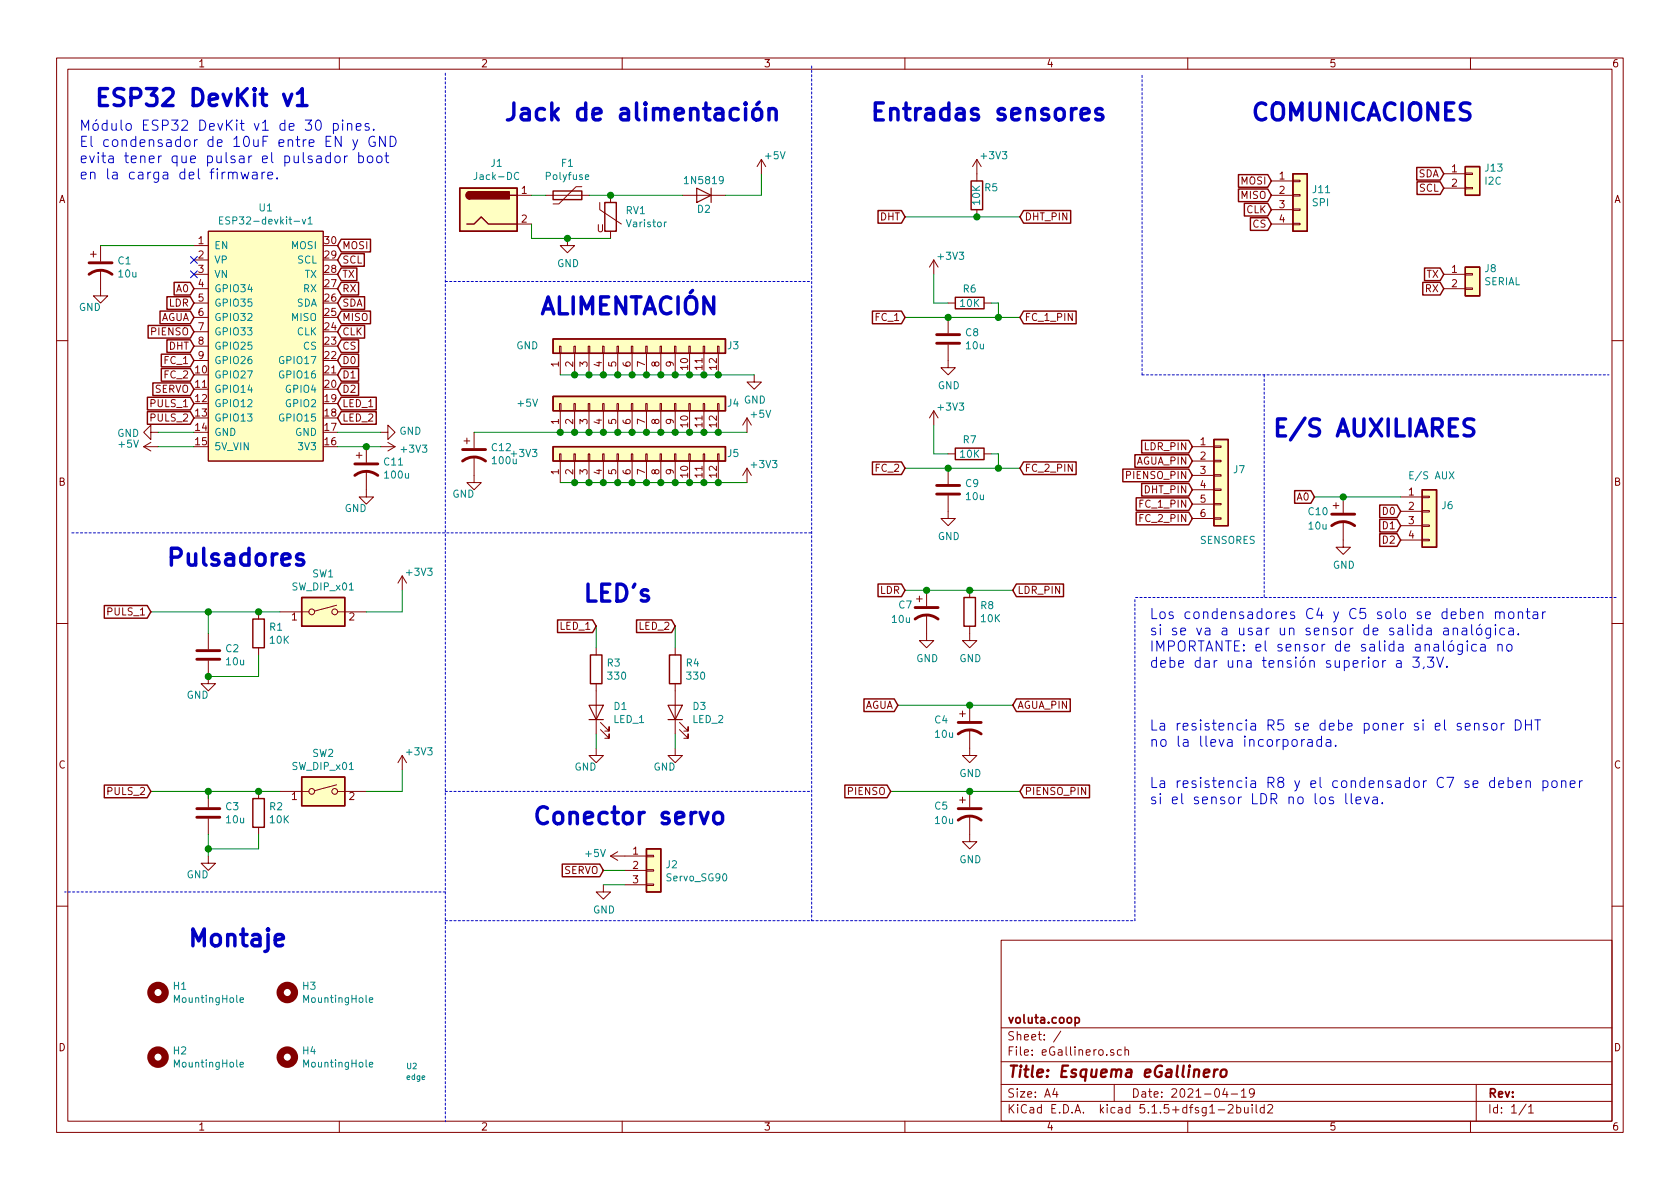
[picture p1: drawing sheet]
<svg xmlns="http://www.w3.org/2000/svg" width="297mm" height="210mm" viewBox="0 0 297 210" stroke-linecap="round" stroke-linejoin="round" font-family="sans-serif">
<g fill="none" stroke="#840000" stroke-width=".18">
<path d="M10 10.3h277v189.9h-277zM12 12.2h273v186.1h-273zM60 10.3v1.9M110 10.3v1.9M160 10.3v1.9M210 10.3v1.9M260 10.3v1.9M91.4 34.5h2.6M91.4 39.6h2.6M96.5 34.5h7.6M102.9 33h-1l-3.1 3.1h-1M106 35.8v1.3l3.9 2.5"/>
<path d="M107.9 34.5v1.3M120.6 34.5h7.7M134.6 28.2l-.7 1.3M134.6 28.2v2.5M134.6 28.2l.8 1.3M172.7 28.2l-.7 1.3M172.7 28.2v3.8M172.7 37.1v1.2M172.7 28.2l.8 1.3M224.8 34.5h3.8M224.8 32h3.8M224.8 37.1h3.8"/>
<path d="M224.8 39.6h3.8M228.6 39.5h1.3v.2h-1.3zM228.6 37h1.3v.2h-1.3zM228.6 31.9h1.3v.2h-1.3zM228.6 34.4h1.3v.3h-1.3zM255.3 30.7h3.8M255.3 33.3h3.8M259.1 33.1h1.2v.3h-1.2zM259.1 30.6h1.2v.3h-1.2zM16 45h1M16.5 44.4v1.1M17.8 47.7v4.6h1.2l-1.2 1.3-1.3-1.3h1.3"/>
<path d="M17.8 43.4v2.8M34.3 53.6h2.5M34.3 48.5h2.5M34.3 51h2.5M34.3 43.4h2.5M34.3 46h2.5M34.3 56.1h2.5M34.3 58.7h2.5M36.8 40.9h20.3v40.6h-20.3zM100.3 42.2v1.2h1.3l-1.3 1.3-1.2-1.3h1.2M107.9 40.9v1.3M165.1 46l-.8 1.2"/>
<path d="M165.1 46v2.5M165.1 46l.8 1.2M167.6 53.6h1.3M167.6 56.1v2.8M174 53.6h1.3M255.3 48.5h3.8M255.3 51h3.8M259.1 50.9h1.2v.3h-1.2zM259.1 48.4h1.2v.2h-1.2zM10 60.2h2M25.4 79h2.5M25.4 79l1.3 .8"/>
<path d="M26.7 76.4v-1.2l-1.3 1.2 1.3 1.3v-1.3h1.2M26.7 78.2l-1.3 .8M34.3 61.2h2.5M34.3 63.7h2.5M64.8 79v2.8M67.3 76.4h1.3v-1.2l1.2 1.2-1.2 1.3v-1.3M67.3 79h2.5M68.6 78.2l1.2 .8M69.8 79l-1.2 .8M82 78h1.1M82.5 77.5v1M83.8 76.4v2.8"/>
<path d="M98.9 61.2h.3v1.3h-.3zM98.9 71.4h.3v1.2h-.3zM99.1 62.5v3.8M99.1 72.6v3.8M101.5 61.2h.2v1.3h-.2zM101.5 71.4h.2v1.2h-.2zM101.6 62.5v3.8M101.6 72.6v3.8M104 61.2h.3v1.3h-.3zM104 71.4h.3v1.2h-.3zM104.1 62.5v3.8M104.1 72.6v3.8"/>
<path d="M106.6 61.2h.2v1.3h-.2zM106.6 71.4h.2v1.2h-.2zM106.7 62.5v3.8M106.7 72.6v3.8M109.1 61.2h.2v1.3h-.2zM109.1 71.4h.2v1.2h-.2zM109.2 62.5v3.8M109.2 72.6v3.8M111.6 61.2h.3v1.3h-.3zM111.6 71.4h.3v1.2h-.3zM111.8 62.5v3.8M111.8 72.6v3.8"/>
<path d="M114.2 61.2h.2v1.3h-.2zM114.2 71.4h.2v1.2h-.2zM114.3 62.5v3.8M114.3 72.6v3.8M116.7 61.2h.3v1.3h-.3zM116.7 71.4h.3v1.2h-.3zM116.8 62.5v3.8M116.8 72.6v3.8M119.3 61.2h.2v1.3h-.2zM119.3 71.4h.2v1.2h-.2zM119.4 62.5v3.8M119.4 72.6v3.8"/>
<path d="M121.8 61.2h.2v1.3h-.2zM121.8 71.4h.2v1.2h-.2zM121.9 62.5v3.8M121.9 72.6v3.8M124.3 61.2h.3v1.3h-.3zM124.3 71.4h.3v1.2h-.3zM124.5 62.5v3.8M124.5 72.6v3.8M126.9 61.2h.2v1.3h-.2zM126.9 71.4h.2v1.2h-.2zM127 62.5v3.8M127 72.6v3.8"/>
<path d="M132.1 73.9v2.5M132.1 73.9l-.8 1.3M132.1 73.9l.7 1.3M133.3 66.3v1.3h1.3l-1.3 1.2-1.2-1.2h1.2M165.1 72.6v2.6M165.1 72.6l-.8 1.3M165.1 72.6l.8 1.3M167.6 61v4h1.3l-1.3 1.3-1.2-1.3h1.2M210.8 79h3.8M214.6 78.9h1.3v.2h-1.3zM285 60.2h2M63 80.5h1"/>
<path d="M63.5 80v1M64.8 83.3v4.6h1.2l-1.2 1.2-1.3-1.2h1.3M83.8 80.8v4.5h1.3l-1.3 1.3-1.3-1.3h1.3M98.9 80.3h.3v1.2h-.3zM99.1 81.5v3.8M101.5 80.3h.2v1.2h-.2zM101.6 81.5v3.8M104 80.3h.3v1.2h-.3zM104.1 81.5v3.8M106.6 80.3h.2v1.2h-.2zM106.7 81.5v3.8M109.1 80.3h.2v1.2h-.2z"/>
<path d="M109.2 81.5v3.8M111.6 80.3h.3v1.2h-.3zM111.8 81.5v3.8M114.2 80.3h.2v1.2h-.2zM114.3 81.5v3.8M116.7 80.3h.3v1.2h-.3zM116.8 81.5v3.8M119.3 80.3h.2v1.2h-.2zM119.4 81.5v3.8M121.8 80.3h.2v1.2h-.2zM121.9 81.5v3.8M124.3 80.3h.3v1.2h-.3z"/>
<path d="M124.5 81.5v3.8M126.9 80.3h.2v1.2h-.2zM127 81.5v3.8M132.1 82.8l-.8 1.3M132.1 82.8v2.5M132.1 82.8l.7 1.3M167.6 87.6v4.1h1.3l-1.3 1.3-1.2-1.3h1.2M167.6 80.3h1.3M167.6 82.8v2.8M174 80.3h1.3M210.8 81.5h3.8M210.8 84.1h3.8"/>
<path d="M210.8 86.6h3.8M210.8 89.1h3.8M210.8 91.7h3.8M214.6 89h1.3v.3h-1.3zM214.6 91.6h1.3v.2h-1.3zM214.6 86.5h1.3v.2h-1.3zM214.6 81.4h1.3v.3h-1.3zM214.6 83.9h1.3v.3h-1.3zM235.7 89.4h1M236.2 88.9v1M237.5 92.2v4.6h1.3l-1.3 1.2-1.3-1.2h1.3M237.5 87.9v2.8"/>
<path d="M247.6 87.9h3.9M247.6 90.4h3.9M247.6 93h3.9M247.6 95.5h3.9M251.5 95.4h1.2v.2h-1.2zM251.5 92.8h1.2v.3h-1.2zM251.5 87.8h1.2v.2h-1.2zM251.5 90.3h1.2v.2h-1.2zM10 110.3h2M36.8 116.8v4.1h1.3l-1.3 1.3-1.2-1.3h1.2M36.8 112v2.8M45.7 108.2v1.3"/>
<path d="M45.7 114.5v1.3M49.5 108.2h5.1M59.5 107l-3.9 1.1M59.7 108.2h5.1M71.1 101.8l-.7 1.3M71.1 101.8v2.6M71.1 101.8l.8 1.3M105.4 114.5v1.3M119.4 114.5v1.3M162.1 105.9h1M162.6 105.4v1M163.8 108.7v4.6h1.3l-1.3 1.2-1.2-1.2h1.2"/>
<path d="M163.8 104.4v2.8M171.4 110.7v2.6h1.3l-1.3 1.2-1.2-1.2h1.2M171.4 104.4v1.3M285 110.3h2M36.8 139.9v2.8M45.7 139.9v1.3M49.5 139.9h5.1M59.5 138.8l-3.9 1M59.7 139.9h5.1M71.1 133.6v2.5M71.1 133.6l-.7 1.3M71.1 133.6l.8 1.3"/>
<path d="M105.4 132.3v1.3h1.3l-1.3 1.3-1.3-1.3h1.3M105.4 120.9v8.9M106.2 129l1.5 1.6v-.8v.8h-.8M106.2 127.8l1.5 1.5v-.8v.8h-.8M119.4 132.3v1.3h1.2l-1.2 1.3-1.3-1.3h1.3M119.4 120.9v8.9M120.1 129l1.6 1.6v-.8v.8h-.8M120.1 127.8l1.6 1.5v-.8v.8h-.8M169.7 126.2h1M170.2 125.7v1M171.4 129v4.6h1.3l-1.3 1.3-1.2-1.3h1.2M171.4 124.7v2.8"/>
<path d="M171.4 139.9v2.8M36.8 151.4v1.2h1.3l-1.3 1.3-1.2-1.3h1.2M36.8 144.8v2.8M45.7 146.3v1.3M106.7 156.5v1.2h1.2l-1.2 1.3-1.3-1.3h1.3M107.9 151.4l1.3 .7M107.9 151.4h6.4M109.2 150.6l-1.3 .8M110.5 153.9h3.8M110.5 156.5h3.8M114.3 156.3h1.3v.3h-1.3zM114.3 151.3h1.3v.2h-1.3z"/>
<path d="M114.3 153.8h1.3v.2h-1.3zM169.7 141.5h1M170.2 141v1M171.4 144.3v4.5h1.3l-1.3 1.3-1.2-1.3h1.2M10 160.2h2M177 166.3h108v32h-108zM285 160.2h2M60 198.3v1.9M110 198.3v1.9M160 198.3v1.9M177 194.8h108M177 191.8h108"/>
<path d="M177 187.8h108M177 181.8h108M186.5 192.5l-.4 1h1M186.8 193v1M187.6 182.3l-1.3 2M196.9 185.7l-.4-.1-.2 .2 .1 .2 .5 .2v.3h-.6M197 191.8v3M198.3 185.7l-.5-.1-.2 .3v.6l.2 .1 .5-.1M198.9 185.7l.2-.1 .4 .1v.9M198.9 185.1v1.5M210 198.3v1.9M215.4 196.3h1.1"/>
<path d="M216.6 192.5l-.4 1h.9M216.9 193v1M217.2 195.5l.2-.2h.4l.2 .5-.9 1h.9M217.7 193.5h1.1M218.7 195.9l.4-.1 .3 .3-.1 .6h-.6M218.7 195.3v1.5M219.5 193l.4-.5v1.5M219.5 194h.8M220 195.8l.1 .9 .3 .1 .3-.1M220.7 195.8v1M221.4 195.3v.2M221.4 195.8v1"/>
<path d="M221.8 193.2l-.3 .3h-.3l-.3-.3v-.4l.2-.2 .4-.1 .2 .2a1.13 1.13 0 0 1-.2 1.2l-.4 .1M222.1 195.3v1.3l.2 .2M223.5 195.9l-.4-.1-.3 .3 .1 .6 .2 .1 .4-.1M223.5 195.3v1.5M224.2 195.5l.2-.2h.3l.3 .5-.9 1h.9M260 198.3v1.9M261 191.8v6.5M269.8 195.2l-1.2 2M270.3 195.8l.4-.5v1.5M270.3 196.8h.8"/>
<circle cx="55.1" cy="108.2" r=".51"/>
<circle cx="59.2" cy="108.2" r=".51"/>
<circle cx="55.1" cy="139.9" r=".51"/>
<circle cx="59.2" cy="139.9" r=".51"/>
</g>
<path d="M212.9 189.8l.9-.2v-.4h-.8l-.2 1 .3 .2 .5-.1M214.7 189.1l-.1 1.3M215.3 189.1a.54 .54 0 0 0-.6 .4M216 189.3a.53 .53 0 0 1 .5-.2 .53 .53 0 0 1 .4 .4l-.1 .6a.54 .54 0 0 1-.5 .4 .54 .54 0 0 1-.5-.4z" fill="none" stroke="#840000" stroke-width=".41"/>
<path d="M190.1 180l.4-.1 .3 .3v.6l-.3 .1-.4-.1" fill="none" stroke="#840000" stroke-width=".3"/>
<g fill="#ffffc2" stroke="#ffffc2" stroke-width=".18">
<path d="M251.5 86.6h2.5v10.2h-2.5z"/>
<path d="M214.6 77.7h2.6v15.3h-2.6z"/>
<path d="M97.8 59.9h30.5v2.6h-30.5z"/>
<path d="M97.8 70.1h30.5v2.5h-30.5z"/>
<path d="M97.8 79h30.5v2.5h-30.5z"/>
<path d="M228.6 30.7h2.5v10.2h-2.5z"/>
<path d="M259.1 29.5h2.5v5h-2.5z"/>
<path d="M259.1 47.2h2.5v5.1h-2.5z"/>
<path d="M53.3 105.7h7.7v5h-7.7z"/>
<path d="M114.3 150.1h2.5v7.6h-2.5z"/>
<path d="M36.8 40.9h20.3v40.6h-20.3z"/>
<path d="M81.3 33.3h10.1v7.6h-10.1z"/>
<path d="M53.3 137.4h7.7v5.1h-7.7z"/>
</g>
<g fill="none" stroke="#840000" stroke-width=".25">
<path d="M81.3 33.3h10.1v7.6h-10.1zM82.5 39.6h1.3l1.3-1.3 1.3 1.3h5M83.1 33.9a.63 .63 0 0 0-.7 .6 .63 .63 0 0 0 .7 .7M90.2 34.5h1.2M97.8 33.8h5.1v1.5h-5.1zM106.9 35.8h2.1v5.1h-2.1zM155.2 37.2h4.2l.6 1.1-.6 1.2h-4.2zM171.7 32h2v5.1h-2zM181 37.2h8.3v2.3h-8.3l-.7-1.2zM219 33.4h5.2l.6 1.1-.6 1.2h-5.2zM219 30.9h5.2l.6 1.1-.6 1.1h-5.2zM220 36h4.2l.6 1.1-.6 1.1h-4.2z"/>
<path d="M221.1 38.5h3.1l.6 1.1-.6 1.1h-3.1zM228.6 30.7h2.5v10.2h-2.5zM250.5 29.6h4.1l.7 1.1-.7 1.1h-4.1zM250.5 32.2h4.1l.7 1.1-.7 1.1h-4.1zM259.1 29.5h2.5v5h-2.5zM26.2 57.6h7.5l.6 1.1-.6 1.1h-7.5zM28.3 55h5.4l.6 1.1-.6 1.1h-5.4zM29.5 52.5h4.2l.6 1.1-.6 1.1h-4.2zM30.8 49.9h2.9l.6 1.1-.6 1.2h-2.9zM60.3 52.5h4.2v2.2h-4.2l-.6-1.1zM60.3 44.9h4.1v2.2h-4.1l-.6-1.1zM60.3 57.6h4.2v2.2h-4.2l-.6-1.1z"/>
<path d="M60.3 42.3h5.2v2.2h-5.2l-.6-1.1zM60.3 47.4h2.8v2.2h-2.8l-.6-1.1zM60.3 49.9h3.1v2.3h-3.1l-.6-1.2zM60.3 55h5.2v2.2h-5.2l-.6-1.1zM97.8 59.9h30.5v2.6h-30.5zM154.3 55h5.1l.6 1.1-.6 1.1h-5.1zM168.9 52.6h5.1v2h-5.1zM181 55h9.3v2.2h-9.3l-.7-1.1zM251.6 49.9h3l.7 1.1-.7 1.2h-3zM251.9 47.4h2.7l.7 1.1-.7 1.1h-2.7zM259.1 47.2h2.5v5.1h-2.5zM26.1 72.8h7.6l.6 1.1-.6 1.1h-7.6z"/>
<path d="M26.1 70.3h7.6l.6 1.1-.6 1.1h-7.6zM27 67.7h6.7l.6 1.1-.6 1.1h-6.7zM28.5 62.6h5.2l.6 1.1-.6 1.2h-5.2zM28.5 65.2h5.2l.6 1.1-.6 1.1h-5.2zM29.5 60.1h4.2l.6 1.1-.6 1.1h-4.2zM60.3 72.8h6.2v2.2h-6.2l-.6-1.1zM60.3 70.3h6.2v2.2h-6.2l-.6-1.1zM60.3 60.1h3.1v2.2h-3.1l-.6-1.1zM60.3 62.6h3.1v2.3h-3.1l-.6-1.2zM60.3 65.2h3.1v2.2h-3.1l-.6-1.1zM60.3 67.7h3.1v2.2h-3.1l-.6-1.1zM97.8 70.1h30.5v2.5h-30.5z"/>
<path d="M97.8 79h30.5v2.5h-30.5zM168.9 79.2h5.1v2.1h-5.1zM201.9 77.9h8.3l.6 1.1-.6 1.1h-8.3zM214.6 77.7h2.6v15.3h-2.6zM154.3 81.7h5.1l.6 1.1-.6 1.1h-5.1zM181 81.7h9.3v2.2h-9.3l-.7-1.1zM198.5 83h11.7l.6 1.1-.6 1.1h-11.7zM200.7 80.4h9.5l.6 1.1-.6 1.1h-9.5zM200.9 88h9.3l.6 1.1-.6 1.2h-9.3zM200.9 90.6h9.3l.6 1.1-.6 1.1h-9.3zM201.9 85.5h8.3l.6 1.1-.6 1.1h-8.3zM228.9 86.8h2.9l.6 1.1-.6 1.1h-2.9z"/>
<path d="M243.9 89.3h3.1l.6 1.1-.6 1.1h-3.1zM243.9 94.4h3.1l.6 1.1-.6 1.1h-3.1zM243.9 91.8h3.1l.6 1.2-.6 1.1h-3.1zM251.5 86.6h2.5v10.2h-2.5zM18.4 107.1h7.6l.7 1.1-.7 1.1h-7.6zM44.7 109.5h2v5h-2zM53.3 105.7h7.7v5h-7.7zM98.6 109.6h6.2l.6 1.1-.6 1.2h-6.2zM104.4 115.8h2v5.1h-2zM112.5 109.6h6.2l.7 1.1-.7 1.2h-6.2zM118.4 115.8h2v5.1h-2zM155.2 103.3h4.2l.6 1.1-.6 1.1h-4.2z"/>
<path d="M170.4 105.7h2.1v5h-2.1zM179.7 103.3h8.3v2.2h-8.3l-.6-1.1zM18.4 138.8h7.6l.7 1.1-.7 1.2h-7.6zM53.3 137.4h7.7v5.1h-7.7zM149.4 138.8h7.4l.7 1.1-.7 1.2h-7.4zM152.8 123.6h5.3l.6 1.1-.6 1.1h-5.3zM179.7 123.6h9.5v2.2h-9.5l-.6-1.1zM181 138.8h11.6v2.3h-11.6l-.7-1.2zM44.7 141.2h2v5.1h-2zM99.4 152.8h6.6l.7 1.1-.7 1.1h-6.6zM114.3 150.1h2.5v7.6h-2.5z"/>
</g>
<path d="M38.8 39h.4M39.4 38.3h-.6v1.3h.6M53.4 38.8l.3 .8 .4-.8M54.5 38.7l.3-.4v1.3M54.5 39.6h.7M91.7 30.6a.6 .6 0 0 0-.8 .4 .6 .6 0 0 0 .6 .7l.2-.1M103.5 31.3l.6-.1-.1-.2-.3-.1-.2 .2 .1 .6h.4M117.8 39.3h-.2l-.1 .2M42.4 176.8l.7-.1-.1-.2-.4-.1-.2 .2 .1 .6h.5M65.3 176.8l.6-.1v-.2l-.4-.1-.2 .2 .1 .6h.5M42.4 188.3l.7-.1-.1-.3h-.4l-.2 .1 .1 .6h.5M65.3 188.3l.6-.1v-.3h-.4l-.2 .1 .1 .6h.5" fill="none" stroke="#008484" stroke-width=".18"/>
<g fill="none" stroke="#840000" stroke-width=".51">
<path d="M15.7 48.5a3.3 3.3 0 0 1 4.1 0M15.7 46.5h4.1M165.6 59.2h4.1M81.8 79.5h4.1M165.6 60.7h4.1M62.7 84.1a3.3 3.3 0 0 1 4.1 0M62.7 82h4.1M81.8 81.5a3.3 3.3 0 0 1 4.1 0M165.6 87.4h4.1M165.6 85.8h4.1M235.5 93a3.3 3.3 0 0 1 4 0M235.5 90.9h4"/>
<path d="M34.8 116.6h4.1M34.8 115.1h4.1M161.8 109.5a3.3 3.3 0 0 1 4.1 0M161.8 107.4h4.1M169.4 129.8a3.3 3.3 0 0 1 4.1 0M169.4 127.8h4.1M34.8 143h4.1M34.8 144.5h4.1M169.4 145a3.3 3.3 0 0 1 4.1 0M169.4 143h4.1"/>
</g>
<path d="M123.2 33.3l2.5 1.2-2.5 1.3zM125.7 33.3v2.5M104.1 124.7h2.6l-1.3 2.5zM104.1 127.2h2.6M118.1 124.7h2.5l-1.2 2.5zM118.1 127.2h2.5" fill="none" stroke="#840000" stroke-width=".2"/>
<g fill="none" stroke="#840000" stroke-width="1.3">
<circle cx="27.9" cy="175.5" r="1.27"/>
<circle cx="50.8" cy="175.5" r="1.27"/>
<circle cx="27.9" cy="186.9" r="1.27"/>
<circle cx="50.8" cy="186.9" r="1.27"/>
</g>
<g fill="#840000" stroke="#840000" stroke-width=".25">
<path d="M82.6 34.1l.5-.2v1.3a.64 .64 0 0 1-.6-.4 .64 .64 0 0 1 .1-.7z"/>
<path d="M83.1 33.9h6.9v1.3h-6.9z"/>
</g>
<path d="M78.7 12.9v185.5M143.5 11.7v151.1M78.7 49.8h64.8M201.9 66.3h82.6M201.9 66.3v-53.4M223.5 66.3v39.4M12.7 94.2h130.8M285.7 105.7h-85M78.7 139.9h64.8M78.7 157.7h-67.3M78.7 162.8h122M200.7 162.8v-57.1" fill="none" stroke="#0000c2" stroke-width=".18" stroke-dasharray=".4 .4"/>
<g fill="none" stroke="#008400" stroke-width=".18">
<path d="M94 39.6v2.6h13.9M94 34.5h2.5M104.1 34.5h16.5M134.6 30.7v3.8h-6.3M160 38.3h20.3M17.8 43.4h16.5M160 56.1h20.3M165.1 48.5v5.1h2.5M175.3 53.6h1.2v2.5M27.9 76.4h6.4M27.9 79h6.4M59.7 76.4h7.6"/>
<path d="M59.7 79h7.6M83.8 76.4h48.3M99.1 66.3h34.2M165.1 75.2v5.1h2.5M99.1 85.3h33M160 82.8h20.3M175.3 80.3h1.2v2.5M232.4 87.9h15.2M26.7 108.2h22.8M36.8 108.2v3.8M45.7 115.8v3.8h-8.9M71.1 104.4v3.8h-6.3"/>
<path d="M105.4 110.7v3.8M119.4 110.7v3.8M160 104.4h19.1M26.7 139.9h22.8M36.8 139.9v1.3M71.1 136.1v3.8h-6.3M105.4 129.8v2.5M119.4 129.8v2.5M157.5 139.9h22.8M158.7 124.7h20.4M36.8 147.6v3.8M45.7 147.6v2.5h-8.9"/>
<path d="M106.7 153.9h3.8M106.7 156.5h3.8"/>
</g>
<path d="M50.1 16.7l.8 2 .7-2M52.6 16.5l.3-.1 .5-.7v3M52.6 18.7h1.7M133.2 19.5a.81 .81 0 0 1 .9-.3 .81 .81 0 0 1 .6 .6v.8a.81 .81 0 0 1-.8 .6 .81 .81 0 0 1-.8-.6v-.8zM134.2 18.1l-.4 .4M136 19.5a.73 .73 0 0 1 1.2 .1v1.6M136 19.2v2M194.9 19.3l-.3-.1h-.4l-.3 .1-.2 .3 .2 .5 1 .2 .1 .3-.1 .5-.3 .1h-.6l-.3-.1M191.2 20.2l1.4-.3-.1-.6-.3-.1h-.6l-.3 .1-.1 .3v1.2l.1 .3 .3 .1h.6l.3-.1M260.6 74.2l-.5-.1h-.7a.72 .72 0 0 0-.6 .7 .72 .72 0 0 0 .6 .7 1.01 1.01 0 0 1 1.2 1l-.2 .3-.4 .3h-.7l-.4-.2M53.6 98.1l-.3-.2h-.4l-.3 .2-.2 .3 .2 .4 1 .3 .1 .3-.1 .4-.3 .1h-.6l-.3-.1M126.3 143.9a.81 .81 0 0 1 .8-.3 .81 .81 0 0 1 .7 .6v.9a.81 .81 0 0 1-.8 .6 .81 .81 0 0 1-.8-.6v-.9z" fill="none" stroke="#0000c2" stroke-width=".61"/>
<g fill="none" stroke="#0000c2" stroke-width=".18">
<path d="M42.6 30.4l.4 1.2 .3-.8 .4 .8 .3-1.2M44.7 30.5h.7l.1 1.1M45.5 30.9l-.6 .1a.35 .35 0 0 0-.3 .3 .35 .35 0 0 0 .3 .3h.6M46.3 30.4v1.2M46.8 30.4l-.3 .1-.2 .3M47.3 31l.9-.1-.1-.4-.5-.1-.3 .3 .1 .9h.7M49 31.5l.1 .1h-.2l.1-.1v.1M58.4 27.7l-.5-.1-.3 .3v.5l.1 .3h.7M58.4 27v1.8M59 21.9l.5-.1 .3 .4v.5l-.2 .3h-.6M59 21.8v1.8M59.3 27.8a.49 .49 0 0 1 .5-.2 .49 .49 0 0 1 .3 .3v.5a.49 .49 0 0 1-.4 .4 .49 .49 0 0 1-.5-.4z"/>
<path d="M60.6 21.2v.2M60.6 21.8v1.2M60.9 27.6v1.2M61.4 22a.44 .44 0 0 1 .8 .1v.9M61.4 27.6l-.3 .1-.2 .2M61.4 21.8v1.2M62.4 24.7l.4 1.2M63 22.4l.8-.1v-.4l-.6-.1-.2 .3 .1 .9h.7M63.2 24.7l-.6 1.6-.2 .2M63.4 27.7l.5-.1 .4 .3v.5l-.2 .3h-.7M63.4 27v1.8M65.1 27.7a.52 .52 0 0 1 .8 .2v.5a.51 .51 0 0 1-.5 .4 .51 .51 0 0 1-.5-.4v-.5z"/>
<path d="M65.2 21.9l-.4-.1-.3 .3 .1 .2 .6 .2v.5h-.7M66.1 22.9l.1 .1h-.1v-.1v.1M66.2 24.2a.73 .73 0 0 0-.8 .1 .73 .73 0 0 0-.2 .8 .66 .66 0 0 0 .4 .7 .66 .66 0 0 0 .7-.1v-.6h-.3M66.8 27.7a.52 .52 0 0 1 .7 .2v.5a.49 .49 0 0 1-.4 .4 .49 .49 0 0 1-.5-.4v-.5zM68 27.6h.7M68.1 24.1v1.8l-1-1.8v1.8M68.3 27v1.5l.1 .2 .3 .1M69 24.1a.91 .91 0 0 1 1 .9 .91 .91 0 0 1-1 .9zM247 116.9h.6l.2 1.1M247.8 117.2l-.7 .1a.35 .35 0 0 0-.2 .4 .35 .35 0 0 0 .2 .3l.7-.1M249.8 116.2h1.1l-.6 .7a.53 .53 0 0 1 .6 .3v.5l-.2 .2-.6 .1-.3-.2M251.8 117.9l-.2 .4"/>
<path d="M252.4 116.2h1.1l-.6 .7a.48 .48 0 0 1 .6 .3v.5l-.2 .2-.6 .1-.3-.2M254 116.2l.6 1.8 .6-1.8M255.3 111.1h.7l.1 1.2M255.8 117.8v.2l-.1-.1 .1-.1v.2M256.1 111.5l-.6 .1a.35 .35 0 0 0-.3 .3 .35 .35 0 0 0 .3 .4l.6-.1M256.9 111.2a.44 .44 0 0 1 .8 .1v1M256.9 111.1v1.2M258.6 111.1h.7v1.2M258.6 113.9v1.5a.5 .5 0 0 1-.8 .2M258.6 114a.58 .58 0 0 0-.9 .3l.1 .7a.61 .61 0 0 0 .8 .1M259.3 111.5l-.6 .1a.35 .35 0 0 0-.2 .3 .35 .35 0 0 0 .2 .4l.6-.1M259.4 113.3l-.1 .1 .1 .1v-.2v.2"/>
<path d="M259.4 113.9v1.2M259.8 108.8l.8-.2v-.3l-.6-.1-.2 .3 .1 .8h.7M260.2 110.5v1.5l.3 .3M261.1 114a.58 .58 0 0 0-.9 .3l.1 .7a.61 .61 0 0 0 .8 .1M261.2 111.1a.49 .49 0 0 1 .8 .3v.5a.49 .49 0 0 1-.5 .4 .49 .49 0 0 1-.4-.4v-.5zM261.4 108.4a.46 .46 0 0 1 .8 .1v.9M261.4 108.2v1.2M261.7 110.4l-.2 .2M261.8 114h.7l.1 1.1M262.6 114.4h-.6a.35 .35 0 0 0-.3 .4 .35 .35 0 0 0 .3 .3h.6M263.6 111.1v1.4a.49 .49 0 0 1-.8 .3M263.6 111.1h-.6l-.3 .3v.5l.2 .3h.7"/>
<path d="M264.4 108.4a.44 .44 0 0 1 .8 .1v.9M264.4 110.5l-.1 .1h.1v-.1v.1M264.4 108.2v1.2M264.4 111.1v1.2M264.8 114.1a.44 .44 0 0 1 .8 .1v.9M264.8 113.9v1.2M265.2 108.5l.1-.2a.44 .44 0 0 1 .7 .2v.9M266 111.1h-.5l-.3 .3v.5l.2 .3h.6M266.5 114a.52 .52 0 0 1 .8 .3v.5a.49 .49 0 0 1-.4 .3 .49 .49 0 0 1-.5-.3v-.5zM266.8 108.4a.49 .49 0 0 1 .5-.2 .49 .49 0 0 1 .4 .3v.6a.49 .49 0 0 1-.5 .3 .49 .49 0 0 1-.5-.3zM266.8 111.1h.7l.1 1.2M267.6 111.5l-.6 .1a.35 .35 0 0 0-.3 .3 .35 .35 0 0 0 .3 .4l.6-.1"/>
<path d="M268.5 108.4a.44 .44 0 0 1 .7 .1v.9M268.5 112.1v.2l-.1-.1 .1-.1v.2M268.5 108.2v1.2M269.8 108.2h.7M270.1 107.6v1.5l.1 .2 .3 .1M271.1 108.3h.7l.1 1.1M271.9 108.6l-.6 .1a.35 .35 0 0 0-.3 .3 .35 .35 0 0 0 .3 .4l.6-.1M272.7 108.2v1.2M273.3 108.2l-.4 .1-.2 .2M230.1 130.8v1.2M230.7 130.8l-.4 .1-.2 .2M231.3 130.9h.7v1.1"/>
<path d="M232 131.2l-.6 .1a.35 .35 0 0 0-.2 .3 .35 .35 0 0 0 .2 .4l.6-.1M233.7 130.9l-.6-.1-.3 .3v.5l.2 .3h.7M233.7 130.2v1.8M234.5 130.9h.7l.1 1.1M235.3 131.2l-.6 .1a.35 .35 0 0 0-.3 .3 .35 .35 0 0 0 .3 .4l.6-.1M236.1 131.8l.1 .1h-.1v-.1v.2M259.1 128.5l.8-.2v-.3l-.6-.1-.2 .3 .1 .8h.7M260.7 128.1a.46 .46 0 0 1 .8 .1v.9M260.7 127.9v1.2M262.9 128l-.4-.1-.2 .3 .1 .2 .5 .2 .1 .2-.1 .2h-.6M263.9 128a.52 .52 0 0 1 .8 .2v.6a.49 .49 0 0 1-.5 .3 .49 .49 0 0 1-.5-.3v-.6zM265 138.7l.9-.2-.1-.4h-.5l-.3 .2 .1 .9h.7"/>
<path d="M265.4 127.9v1.2M266 127.9l-.4 .1-.2 .2M266.6 138.1h.6l.3 .3v.5l-.2 .3h-.7M266.6 137.5v1.8M267.9 127.3a.91 .91 0 0 1 1.1 .9 .91 .91 0 0 1-1.1 .9zM268.2 138.7l.8-.2v-.4h-.5l-.3 .2 .1 .9h.7M269.7 127.3v1.8M269.7 128.2h1.1M269.8 138.2a.44 .44 0 0 1 .8 .1v1M269.8 138.1v1.2M270.8 127.3v1.8M271.4 127.3h1"/>
<path d="M271.9 127.3v1.8M272.8 138.1a.58 .58 0 0 1 .9 .3l-.1 .7a.61 .61 0 0 1-.8 .1M272.8 138.1v1.8M274.5 138.1a.49 .49 0 0 1 .8 .3v.5a.49 .49 0 0 1-.5 .4 .49 .49 0 0 1-.4-.4v-.5zM276.1 138.2a.44 .44 0 0 1 .8 .1v1M276.1 138.1v1.2M277.6 138.7l.9-.2-.1-.4h-.5l-.3 .2 .1 .9h.7M279.3 138.1v1.2M279.8 138.1h-.4l-.1 .3M237.9 140.3v1.6l.3 .2M238.9 140.3v1.6l.3 .2M239.8 141.5l.8-.1-.1-.4-.5-.1-.2 .3 .1 .9h.6"/>
<path d="M241.2 140.9l.5 1.2 .4-1.2M242.8 141h.7v1.1M243.5 141.4h-.5a.35 .35 0 0 0-.3 .4 .35 .35 0 0 0 .3 .3h.5M244.4 142v.1"/>
</g>
<g fill="#008400" stroke="#008400" stroke-width=".25">
<circle cx="171.5" cy="124.7" r=".51"/>
<circle cx="171.5" cy="104.4" r=".51"/>
<circle cx="176.5" cy="82.8" r=".51"/>
<circle cx="100.3" cy="42.2" r=".51"/>
<circle cx="176.5" cy="56.1" r=".51"/>
<circle cx="172.7" cy="38.3" r=".51"/>
<circle cx="64.8" cy="79" r=".51"/>
<circle cx="163.8" cy="104.4" r=".51"/>
<circle cx="171.5" cy="139.9" r=".51"/>
<circle cx="114.3" cy="66.3" r=".51"/>
<circle cx="104.1" cy="66.3" r=".51"/>
<circle cx="104.1" cy="76.4" r=".51"/>
<circle cx="101.6" cy="76.4" r=".51"/>
<circle cx="106.7" cy="66.3" r=".51"/>
<circle cx="127" cy="85.3" r=".51"/>
<circle cx="109.2" cy="66.3" r=".51"/>
<circle cx="124.5" cy="85.3" r=".51"/>
<circle cx="121.9" cy="85.3" r=".51"/>
<circle cx="111.8" cy="66.3" r=".51"/>
<circle cx="119.4" cy="85.3" r=".51"/>
<circle cx="116.8" cy="85.3" r=".51"/>
<circle cx="106.7" cy="76.4" r=".51"/>
<circle cx="114.3" cy="85.3" r=".51"/>
<circle cx="111.8" cy="85.3" r=".51"/>
<circle cx="116.8" cy="66.3" r=".51"/>
<circle cx="109.2" cy="85.3" r=".51"/>
<circle cx="106.7" cy="85.3" r=".51"/>
<circle cx="119.4" cy="66.3" r=".51"/>
<circle cx="104.1" cy="85.3" r=".51"/>
<circle cx="101.6" cy="85.3" r=".51"/>
<circle cx="121.9" cy="66.3" r=".51"/>
<circle cx="127" cy="66.3" r=".51"/>
<circle cx="45.7" cy="139.9" r=".51"/>
<circle cx="36.8" cy="108.2" r=".51"/>
<circle cx="108" cy="34.5" r=".51"/>
<circle cx="167.6" cy="56.1" r=".51"/>
<circle cx="167.6" cy="82.8" r=".51"/>
<circle cx="36.8" cy="139.9" r=".51"/>
<circle cx="36.8" cy="119.6" r=".51"/>
<circle cx="237.5" cy="87.9" r=".51"/>
<circle cx="124.5" cy="66.3" r=".51"/>
<circle cx="36.8" cy="150.1" r=".51"/>
<circle cx="99.1" cy="76.4" r=".51"/>
<circle cx="45.7" cy="108.2" r=".51"/>
<circle cx="127" cy="76.4" r=".51"/>
<circle cx="124.5" cy="76.4" r=".51"/>
<circle cx="121.9" cy="76.4" r=".51"/>
<circle cx="119.4" cy="76.4" r=".51"/>
<circle cx="116.8" cy="76.4" r=".51"/>
<circle cx="114.3" cy="76.4" r=".51"/>
<circle cx="101.6" cy="66.3" r=".51"/>
<circle cx="111.8" cy="76.4" r=".51"/>
<circle cx="109.2" cy="76.4" r=".51"/>
</g>
<path d="M33.7 45.4l1.2 1.2M33.7 47.9l1.2 1.2M34.9 45.4l-1.2 1.2M34.9 47.9l-1.2 1.2" fill="none" stroke="#000084" stroke-width=".18"/>
<g font-size="4.2" fill="#0000c2">
<text x="16.5" y="18.8">ESP32 DevKit v1</text>
<text x="88.9" y="21.4">Jack de alimentación</text>
<text x="153.7" y="21.4">Entradas sensores</text>
<text x="221" y="21.4">COMUNICACIONES</text>
<text x="95.2" y="55.6">ALIMENTACIÓN</text>
<text x="224.8" y="77.2">E/S AUXILIARES</text>
<text x="29.2" y="100.1">Pulsadores</text>
<text x="102.9" y="106.4">LED's</text>
<text x="94" y="145.8">Conector servo</text>
<text x="33" y="167.4">Montaje</text>
</g>
<text font-size="2.8" fill="#840000" x="178" y="190.5">Title: Esquema eGallinero</text>
<g font-size="2.5" fill="#0000c2">
<text x="14" y="23.1">Módulo ESP32 DevKit v1 de 30 pines.</text>
<text x="14" y="26">El condensador de 10uF entre EN y GND</text>
<text x="14" y="28.9">evita tener que pulsar el pulsador boot</text>
<text x="14" y="31.7">en la carga del firmware.</text>
<text x="203.2" y="109.5">Los condensadores C4 y C5 solo se deben montar</text>
<text x="203.2" y="112.4">si se va a usar un sensor de salida analógica.</text>
<text x="203.2" y="115.2">IMPORTANTE: el sensor de salida analógica no</text>
<text x="203.2" y="118.1">debe dar una tensión superior a 3,3V.</text>
<text x="203.2" y="129.2">La resistencia R5 se debe poner si el sensor DHT</text>
<text x="203.2" y="132.1">no la lleva incorporada.</text>
<text x="203.2" y="139.4">La resistencia R8 y el condensador C7 se deben poner</text>
<text x="203.2" y="142.2">si el sensor LDR no los lleva.</text>
</g>
<g font-size="2.1" fill="#840000">
<text x="178" y="184">Sheet: /</text>
<text x="178" y="181">voluta.coop</text>
<text x="178" y="186.7">File: eGallinero.sch</text>
<text x="178" y="196.9">KiCad E.D.A. kicad 5.1.5+dfsg1-2build2</text>
<text x="178" y="194.1">Size: A4</text>
<text x="200" y="194.1">Date: 2021-04-19</text>
<text x="263" y="194.1">Rev:</text>
<text x="263" y="196.9">Id: 1/1</text>
</g>
<g font-size="1.8" fill="#840000">
<text x="35" y="11.9">1</text>
<text x="85" y="11.9">2</text>
<text x="135" y="11.9">3</text>
<text x="185" y="11.9">4</text>
<text x="235" y="11.9">5</text>
<text x="285" y="11.9">6</text>
<text x="10.4" y="35.9">A</text>
<text x="92.2" y="34.3">1</text>
<text x="219.5" y="35.2">MISO</text>
<text x="219.5" y="32.6">MOSI</text>
<text x="226.2" y="31.7">1</text>
<text x="226.2" y="34.3">2</text>
<text x="250.7" y="31.4">SDA</text>
<text x="251" y="33.9">SCL</text>
<text x="256.7" y="30.5">1</text>
<text x="256.7" y="33">2</text>
<text x="285.4" y="35.9">A</text>
<text x="92.2" y="39.4">2</text>
<text x="105.5" y="41.1">U</text>
<text x="155.6" y="39">DHT</text>
<text x="181.1" y="39">DHT_PIN</text>
<text x="220.4" y="37.7">CLK</text>
<text x="221.5" y="40.3">CS</text>
<text x="226.2" y="36.8">3</text>
<text x="226.2" y="39.4">4</text>
<text x="35.1" y="43.2">1</text>
<text x="35.1" y="45.7">2</text>
<text x="57.5" y="45.7">29</text>
<text x="57.5" y="43.2">30</text>
<text x="60.5" y="46.6">SCL</text>
<text x="60.5" y="44.1">MOSI</text>
<text x="31.2" y="51.7">A0</text>
<text x="35.1" y="48.3">3</text>
<text x="35.1" y="50.8">4</text>
<text x="35.1" y="53.3">5</text>
<text x="57.5" y="53.3">26</text>
<text x="57.5" y="50.8">27</text>
<text x="57.5" y="48.3">28</text>
<text x="60.5" y="49.1">TX</text>
<text x="60.5" y="51.7">RX</text>
<text x="252" y="51.7">RX</text>
<text x="252.2" y="49.1">TX</text>
<text x="256.7" y="48.3">1</text>
<text x="256.7" y="50.8">2</text>
<text x="26.8" y="59.3">PIENSO</text>
<text x="28.3" y="56.8">AGUA</text>
<text x="29.9" y="54.2">LDR</text>
<text x="35.1" y="55.9">6</text>
<text x="35.1" y="58.4">7</text>
<text x="57.5" y="58.4">24</text>
<text x="57.5" y="55.9">25</text>
<text x="60.5" y="54.2">SDA</text>
<text x="60.5" y="59.3">CLK</text>
<text x="60.5" y="56.8">MISO</text>
<text x="154.9" y="56.8">FC_1</text>
<text x="181.1" y="56.8">FC_1_PIN</text>
<text x="29.2" y="64.4">FC_1</text>
<text x="29.9" y="61.8">DHT</text>
<text x="35.1" y="61">8</text>
<text x="35.1" y="63.5">9</text>
<text x="57.5" y="63.5">22</text>
<text x="57.5" y="61">23</text>
<text x="60.5" y="61.8">CS</text>
<text x="60.5" y="64.4">D0</text>
<text x="98.8" y="64.9" transform="rotate(-90 98.8 64.9)">1</text>
<text x="101.3" y="64.9" transform="rotate(-90 101.3 64.9)">2</text>
<text x="103.9" y="64.9" transform="rotate(-90 103.9 64.9)">3</text>
<text x="106.4" y="64.9" transform="rotate(-90 106.4 64.9)">4</text>
<text x="109" y="64.9" transform="rotate(-90 109 64.9)">5</text>
<text x="111.5" y="64.9" transform="rotate(-90 111.5 64.9)">6</text>
<text x="114" y="64.9" transform="rotate(-90 114 64.9)">7</text>
<text x="116.6" y="64.9" transform="rotate(-90 116.6 64.9)">8</text>
<text x="119.1" y="64.9" transform="rotate(-90 119.1 64.9)">9</text>
<text x="121.7" y="65.3" transform="rotate(-90 121.7 65.3)">10</text>
<text x="124.2" y="65.3" transform="rotate(-90 124.2 65.3)">11</text>
<text x="126.7" y="65.3" transform="rotate(-90 126.7 65.3)">12</text>
<text x="27.3" y="69.5">SERVO</text>
<text x="29.2" y="66.9">FC_2</text>
<text x="34.6" y="66">10</text>
<text x="34.6" y="68.6">11</text>
<text x="34.6" y="71.1">12</text>
<text x="57.5" y="71.1">19</text>
<text x="57.5" y="68.6">20</text>
<text x="57.5" y="66">21</text>
<text x="60.5" y="66.9">D1</text>
<text x="60.5" y="69.5">D2</text>
<text x="26.8" y="74.5">PULS_2</text>
<text x="26.8" y="72">PULS_1</text>
<text x="34.6" y="73.7">13</text>
<text x="34.6" y="76.2">14</text>
<text x="57.5" y="76.2">17</text>
<text x="57.5" y="73.7">18</text>
<text x="60.5" y="74.5">LED_2</text>
<text x="60.5" y="72">LED_1</text>
<text x="98.8" y="75" transform="rotate(-90 98.8 75)">1</text>
<text x="101.3" y="75" transform="rotate(-90 101.3 75)">2</text>
<text x="103.9" y="75" transform="rotate(-90 103.9 75)">3</text>
<text x="106.4" y="75" transform="rotate(-90 106.4 75)">4</text>
<text x="109" y="75" transform="rotate(-90 109 75)">5</text>
<text x="111.5" y="75" transform="rotate(-90 111.5 75)">6</text>
<text x="114" y="75" transform="rotate(-90 114 75)">7</text>
<text x="116.6" y="75" transform="rotate(-90 116.6 75)">8</text>
<text x="119.1" y="75" transform="rotate(-90 119.1 75)">9</text>
<text x="121.7" y="75.5" transform="rotate(-90 121.7 75.5)">10</text>
<text x="124.2" y="75.5" transform="rotate(-90 124.2 75.5)">11</text>
<text x="126.7" y="75.5" transform="rotate(-90 126.7 75.5)">12</text>
<text x="34.6" y="78.7">15</text>
<text x="57.5" y="78.7">16</text>
<text x="98.8" y="83.9" transform="rotate(-90 98.8 83.9)">1</text>
<text x="101.3" y="83.9" transform="rotate(-90 101.3 83.9)">2</text>
<text x="103.9" y="83.9" transform="rotate(-90 103.9 83.9)">3</text>
<text x="106.4" y="83.9" transform="rotate(-90 106.4 83.9)">4</text>
<text x="109" y="83.9" transform="rotate(-90 109 83.9)">5</text>
<text x="111.5" y="83.9" transform="rotate(-90 111.5 83.9)">6</text>
<text x="114" y="83.9" transform="rotate(-90 114 83.9)">7</text>
<text x="116.6" y="83.9" transform="rotate(-90 116.6 83.9)">8</text>
<text x="119.1" y="83.9" transform="rotate(-90 119.1 83.9)">9</text>
<text x="154.9" y="83.4">FC_2</text>
<text x="181.1" y="83.4">FC_2_PIN</text>
<text x="200.9" y="82.2">AGUA_PIN</text>
<text x="202.5" y="79.6">LDR_PIN</text>
<text x="212.2" y="78.7">1</text>
<text x="212.2" y="81.3">2</text>
<text x="212.2" y="83.8">3</text>
<text x="10.4" y="85.9">B</text>
<text x="121.7" y="84.4" transform="rotate(-90 121.7 84.4)">10</text>
<text x="124.2" y="84.4" transform="rotate(-90 124.2 84.4)">11</text>
<text x="126.7" y="84.4" transform="rotate(-90 126.7 84.4)">12</text>
<text x="199.4" y="84.7">PIENSO_PIN</text>
<text x="201.8" y="89.8">FC_1_PIN</text>
<text x="202.5" y="87.2">DHT_PIN</text>
<text x="212.2" y="86.4">4</text>
<text x="212.2" y="88.9">5</text>
<text x="229.4" y="88.5">A0</text>
<text x="249.1" y="87.6">1</text>
<text x="285.4" y="85.9">B</text>
<text x="201.8" y="92.3">FC_2_PIN</text>
<text x="212.2" y="91.4">6</text>
<text x="244.6" y="91.1">D0</text>
<text x="244.6" y="93.6">D1</text>
<text x="249.1" y="90.2">2</text>
<text x="249.1" y="92.7">3</text>
<text x="249.1" y="95.2">4</text>
<text x="244.6" y="96.1">D2</text>
<text x="155.6" y="105">LDR</text>
<text x="179.9" y="105">LDR_PIN</text>
<text x="19.2" y="108.8">PULS_1</text>
<text x="51.6" y="109.7">1</text>
<text x="61.7" y="109.7">2</text>
<text x="99.1" y="111.4">LED_1</text>
<text x="113.1" y="111.4">LED_2</text>
<text x="152.8" y="125.3">AGUA</text>
<text x="179.9" y="125.3">AGUA_PIN</text>
<text x="10.4" y="135.9">C</text>
<text x="285.4" y="135.9">C</text>
<text x="19.2" y="140.6">PULS_2</text>
<text x="51.6" y="141.5">1</text>
<text x="61.7" y="141.5">2</text>
<text x="150" y="140.6">PIENSO</text>
<text x="181.1" y="140.6">PIENSO_PIN</text>
<text x="99.7" y="154.6">SERVO</text>
<text x="111.9" y="151.1">1</text>
<text x="111.9" y="153.7">2</text>
<text x="111.9" y="156.2">3</text>
<text x="10.4" y="185.9">D</text>
<text x="285.4" y="185.9">D</text>
<text x="35" y="199.9">1</text>
<text x="85" y="199.9">2</text>
<text x="135" y="199.9">3</text>
<text x="185" y="199.9">4</text>
<text x="235" y="199.9">5</text>
<text x="285" y="199.9">6</text>
</g>
<g font-size="1.8" fill="#008484">
<text x="86.8" y="29.5">J1</text>
<text x="99.3" y="29.5">F1</text>
<text x="135.4" y="28.2">+5V</text>
<text x="173.6" y="28.2">+3V3</text>
<text x="84.3" y="31.8">Jack-DC</text>
<text x="96.6" y="31.8">Polyfuse</text>
<text x="121.4" y="32.6">1N5819</text>
<text x="174.1" y="33.8">R5</text>
<text x="232.2" y="34.2">J11</text>
<text x="262.6" y="32.7">I2C</text>
<text x="262.7" y="30.3">J13</text>
<text x="40.1" y="39.7">ESP32-devkit-v1</text>
<text x="45.9" y="37.4">U1</text>
<text x="110.7" y="37.9">RV1</text>
<text x="111" y="40.2">Varistor</text>
<text x="123.3" y="37.6">D2</text>
<text x="173.3" y="36.2" transform="rotate(-90 173.3 36.2)">10K</text>
<text x="232.1" y="36.5">SPI</text>
<text x="20.9" y="46.8">C1</text>
<text x="37.8" y="44.1">EN</text>
<text x="37.8" y="46.6">VP</text>
<text x="51.6" y="44.1">MOSI</text>
<text x="52.6" y="46.6">SCL</text>
<text x="98.5" y="47.2">GND</text>
<text x="166" y="45.9">+3V3</text>
<text x="21" y="49.1">10u</text>
<text x="37.8" y="49.1">VN</text>
<text x="37.8" y="51.7">GPIO34</text>
<text x="53.7" y="51.7">RX</text>
<text x="53.9" y="49.1">TX</text>
<text x="170.3" y="51.7">R6</text>
<text x="262.4" y="50.4">SERIAL</text>
<text x="262.6" y="48.1">J8</text>
<text x="13.9" y="55">GND</text>
<text x="37.8" y="54.2">GPIO35</text>
<text x="37.8" y="56.8">GPIO32</text>
<text x="37.8" y="59.3">GPIO33</text>
<text x="51.6" y="56.8">MISO</text>
<text x="52.4" y="54.2">SDA</text>
<text x="52.5" y="59.3">CLK</text>
<text x="169.8" y="54.3">10K</text>
<text x="170.8" y="59.5">C8</text>
<text x="37.8" y="61.8">GPIO25</text>
<text x="37.8" y="64.4">GPIO26</text>
<text x="49.7" y="64.4">GPIO17</text>
<text x="53.7" y="61.8">CS</text>
<text x="91.3" y="61.8">GND</text>
<text x="128.7" y="61.8">J3</text>
<text x="170.9" y="61.8">10u</text>
<text x="37.8" y="66.9">GPIO27</text>
<text x="37.8" y="69.5">GPIO14</text>
<text x="49.7" y="66.9">GPIO16</text>
<text x="50.7" y="69.5">GPIO4</text>
<text x="91.6" y="71.9">+5V</text>
<text x="128.7" y="71.9">J4</text>
<text x="131.5" y="71.4">GND</text>
<text x="165.8" y="68.8">GND</text>
<text x="20.7" y="77.3">GND</text>
<text x="37.8" y="72">GPIO12</text>
<text x="37.8" y="74.5">GPIO13</text>
<text x="37.8" y="77.1">GND</text>
<text x="49.7" y="74.5">GPIO15</text>
<text x="50.7" y="72">GPIO2</text>
<text x="52.2" y="77.1">GND</text>
<text x="70.6" y="76.9">GND</text>
<text x="132.9" y="73.9">+5V</text>
<text x="166" y="72.6">+3V3</text>
<text x="21.1" y="79.2">+5V</text>
<text x="37.8" y="79.6">5V_VIN</text>
<text x="53" y="79.6">3V3</text>
<text x="68" y="82.3">C11</text>
<text x="71.1" y="80.1">+3V3</text>
<text x="87" y="79.8">C12</text>
<text x="87.2" y="82.1">100u</text>
<text x="90.6" y="80.8">+3V3</text>
<text x="128.7" y="80.8">J5</text>
<text x="133" y="82.8">+3V3</text>
<text x="169.8" y="80.9">10K</text>
<text x="170.3" y="78.4">R7</text>
<text x="218.1" y="83.7">J7</text>
<text x="68.1" y="84.6">100u</text>
<text x="80" y="88">GND</text>
<text x="170.8" y="86.1">C9</text>
<text x="170.9" y="88.4">10u</text>
<text x="249.6" y="84.8">E/S AUX</text>
<text x="60.9" y="90.5">GND</text>
<text x="165.8" y="95.5">GND</text>
<text x="231.4" y="91.1">C10</text>
<text x="231.5" y="93.6">10u</text>
<text x="255" y="90">J6</text>
<text x="72" y="101.8">+3V3</text>
<text x="212.2" y="96.2">SENSORES</text>
<text x="235.7" y="100.6">GND</text>
<text x="51.8" y="104.4">SW_DIP_x01</text>
<text x="55.2" y="102.1">SW1</text>
<text x="159" y="107.6">C7</text>
<text x="173.4" y="107.7">R8</text>
<text x="47.7" y="111.5">R1</text>
<text x="47.8" y="113.8">10K</text>
<text x="157.8" y="110.2">10u</text>
<text x="173.5" y="110">10K</text>
<text x="40" y="115.3">C2</text>
<text x="40.1" y="117.6">10u</text>
<text x="107.4" y="117.9">R3</text>
<text x="121.4" y="117.9">R4</text>
<text x="162" y="117.1">GND</text>
<text x="169.6" y="117.1">GND</text>
<text x="33" y="123.6">GND</text>
<text x="107.6" y="120.2">330</text>
<text x="108.6" y="125.5">D1</text>
<text x="121.6" y="120.2">330</text>
<text x="122.6" y="125.5">D3</text>
<text x="108.5" y="127.9">LED_1</text>
<text x="122.5" y="127.9">LED_2</text>
<text x="165.3" y="127.9">C4</text>
<text x="165.4" y="130.5">10u</text>
<text x="51.8" y="136.2">SW_DIP_x01</text>
<text x="55.2" y="133.9">SW2</text>
<text x="72" y="133.6">+3V3</text>
<text x="101.6" y="136.3">GND</text>
<text x="115.5" y="136.3">GND</text>
<text x="169.6" y="137.4">GND</text>
<text x="40" y="143.3">C3</text>
<text x="47.7" y="143.3">R2</text>
<text x="165.3" y="143.2">C5</text>
<text x="40.1" y="145.6">10u</text>
<text x="47.8" y="145.6">10K</text>
<text x="165.4" y="145.7">10u</text>
<text x="33" y="155.3">GND</text>
<text x="103.6" y="151.6">+5V</text>
<text x="117.8" y="153.5">J2</text>
<text x="118" y="155.8">Servo_SG90</text>
<text x="169.6" y="152.6">GND</text>
<text x="104.9" y="161.5">GND</text>
<text x="30.7" y="175">H1</text>
<text x="31" y="177.3">MountingHole</text>
<text x="53.6" y="175">H3</text>
<text x="53.9" y="177.3">MountingHole</text>
<text x="30.7" y="186.5">H2</text>
<text x="31" y="188.8">MountingHole</text>
<text x="53.6" y="186.5">H4</text>
<text x="53.9" y="188.8">MountingHole</text>
</g>
<g font-size="1.4" fill="#008484">
<text x="72" y="189">U2</text>
<text x="72" y="191">edge</text>
</g>
</svg>
